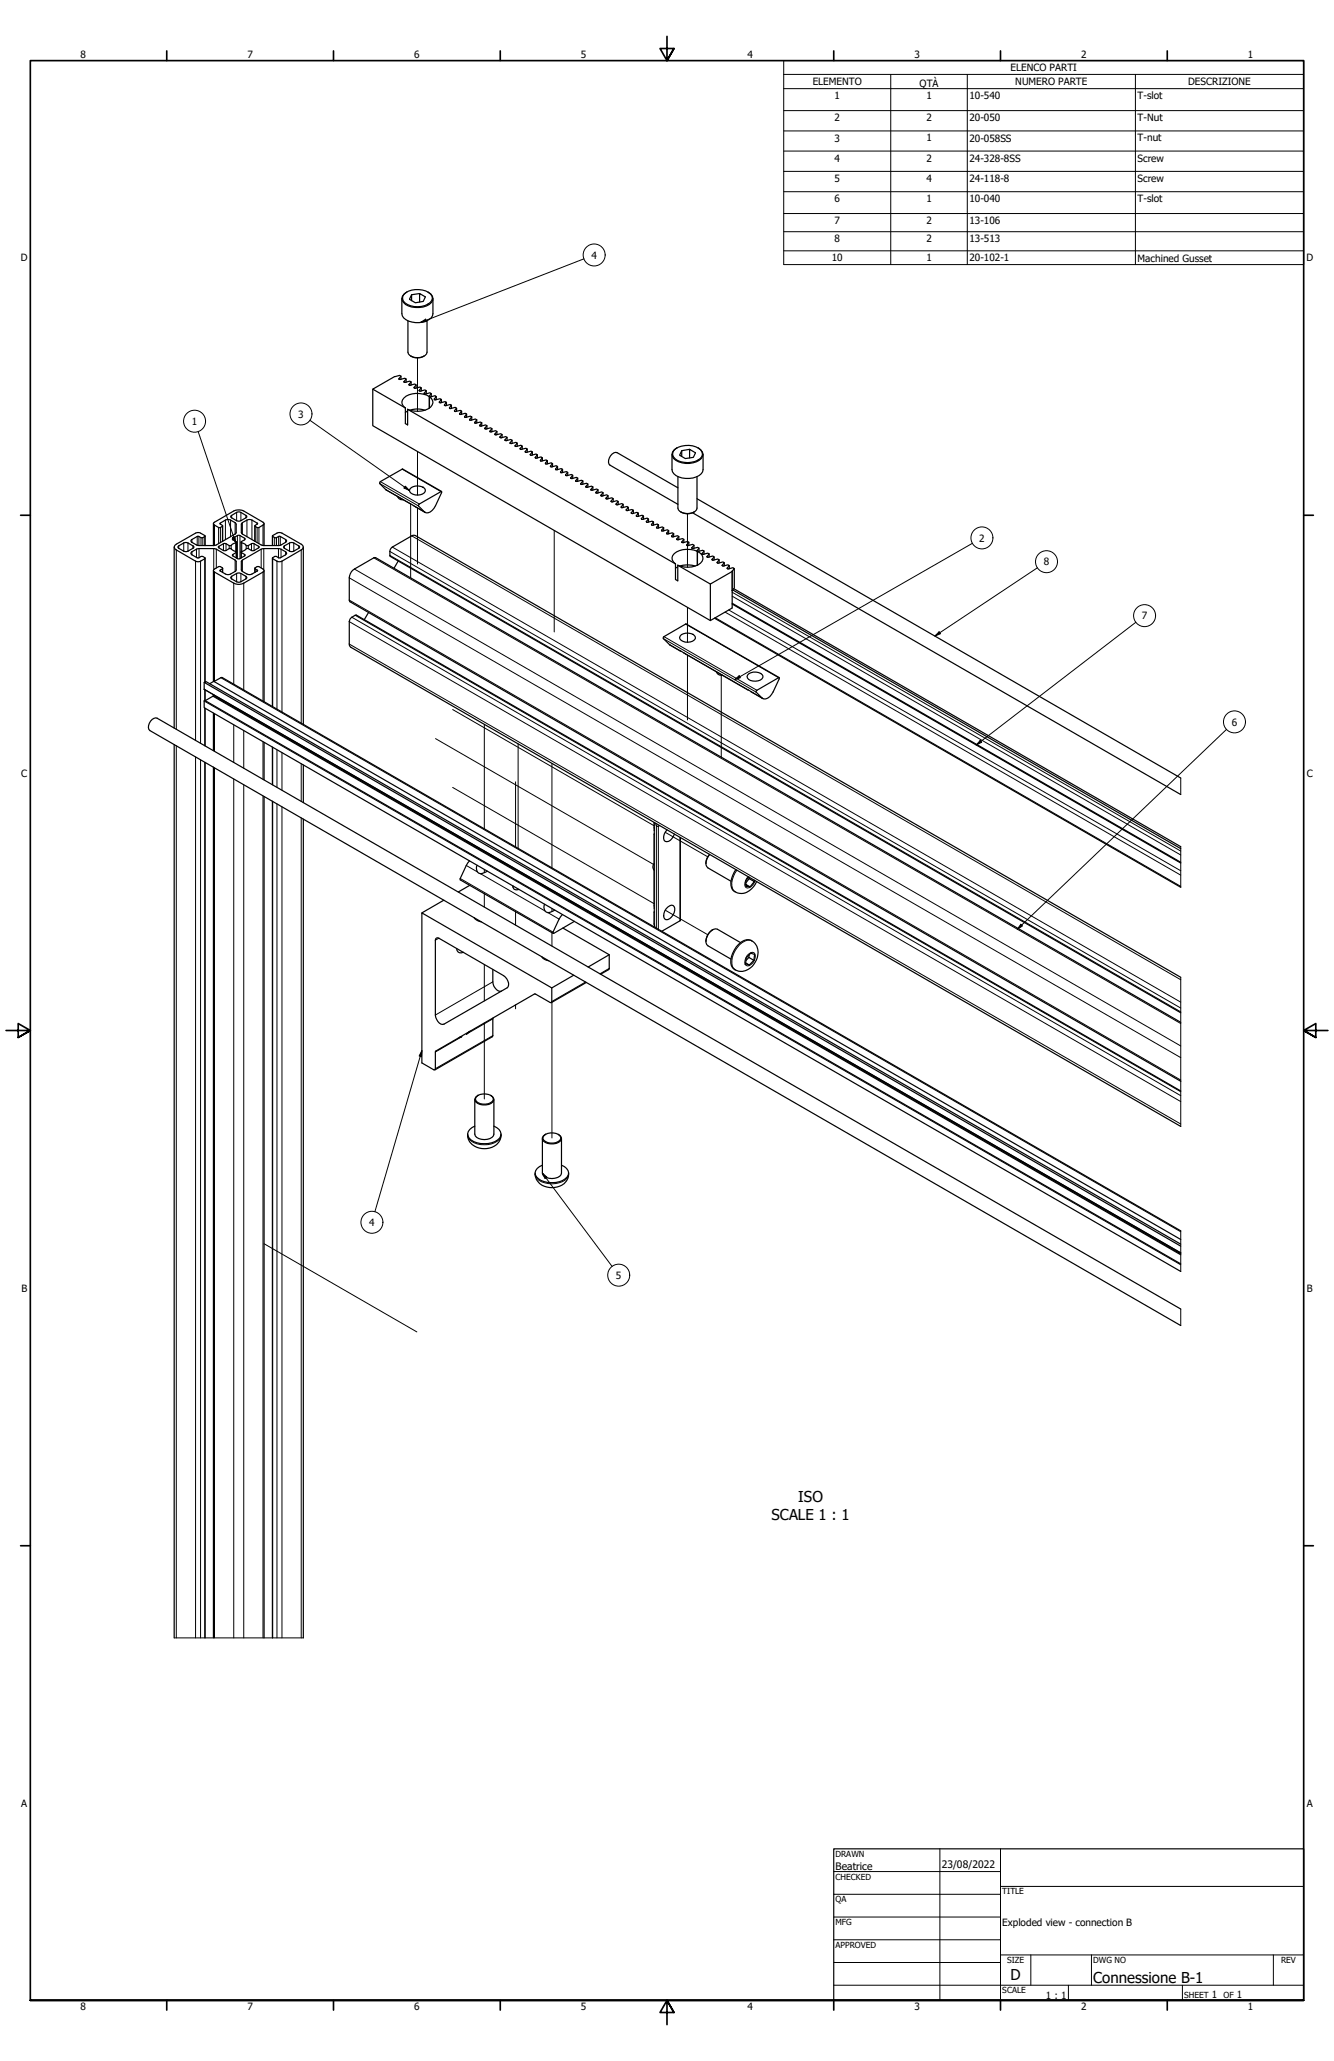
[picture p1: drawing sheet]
<svg xmlns="http://www.w3.org/2000/svg" width="559mm" height="864mm" viewBox="0 0 559 864" stroke-linecap="round" stroke-linejoin="round" font-family="sans-serif">
<!-- layer: Aggiustamento traccia (ANSI) -->
<g fill="none" stroke="#000" stroke-width=".42">
<path d="M174.9 149.9v22.4M174.9 189.2v18.3M172 211.1v31M174.9 212.9v23.4M288 215.3v22.4M232.2 222.2v42.6M288 254.5v14.6M288 274.5v27.2M189.6 297.3l84.4 48.7M302.1 283v34.2M182.4 309.5l91.3 52.7M202.9 303.5v43.8"/>
<path d="M217 311.7v43.8M231.2 319.8v43.9M189.6 329.9l84.4 48.8M216 327.6v27.2M278.6 348.7l17.9 10.3M202.9 364.4v1.2M202.9 374.5v5.5M216 382v5.6M231.2 380.7v1.3M231.2 390.8v5.6M278.6 381.4l17.9 10.3M202.9 404.2v15.2"/>
<path d="M231.2 420v56.8M202.9 428.6v31.9M216 421.1v1.6M110.6 521.1l64 37"/>
</g>
<!-- layer: Visibile sottile (ANSI) -->
<g fill="none" stroke="#000" stroke-width=".42">
<path d="M167.1 158.7v.1M169.2 159.9v.2M171.3 161.1v.2M173.5 162.3v.2M175.6 163.6v.1M177.7 164.8v.2M179.8 166v.2M181.9 167.2v.2M184 168.5v.1M186.2 169.7v.2M188.3 170.9v.2M190.4 172.1v.2"/>
<path d="M192.5 173.3v.2M194.6 174.6v.2M196.7 175.8v.2M198.9 177v.2M201 178.2v.2M203.1 179.5v.1M168.5 196.6l16.2 9.4M205.2 180.7v.1M207.3 181.9v.2M209.4 183.1v.2M211.5 184.3v.2M213.7 185.5v.2"/>
<path d="M215.8 186.8v.1M217.9 188v.2M220 189.2v.2M222.1 190.4v.2M224.2 191.6v.2M226.4 192.8v.2M228.5 194.1v.1M230.6 195.3v.2M232.7 196.5v.2M234.8 197.7v.2M236.9 198.9v.2M92.3 219.2v.4"/>
<path d="M94.4 217.9v8.2M96.6 217.9v7M97 216v1M98.5 219v4.8M99.1 214.7v3.5M100.9 214.7v3.5M101.5 219v4.8M103 216v1M103.4 217.9v7M105.5 217.9v8.2M107.8 219.2v.4M159.1 202.6l16.2 9.4"/>
<path d="M159.3 201.8l16.3 9.4M161.6 205.2l10.4 5.9M173.2 211.8l4.7 2.8M239.1 200.2v.1M241.2 201.4v.2M243.3 202.6v.2M245.4 203.8v.2M247.5 205.1v.1M249.6 206.3v.2M251.7 207.5v.2M253.9 208.7v.2M256 210v.1"/>
<path d="M258.1 211.2v.2M260.2 212.4v.2M262.3 213.6v.2M264.4 214.9v.1M266.6 216.1v.2M268.7 217.3v.2M270.8 218.5v.2M272.9 219.7v.2M73.9 230.4v75.2M74.9 228.7v1M77 227.5v3.4M78.7 227.5v3.4"/>
<path d="M80.4 226.1v1.2M80.4 231.2v1.3M80.8 228.7v1M81.9 235.1v75.1M82.3 230.1v3.5M82.6 224.8v3.7M83.3 224.8v3.8M83.4 229.9v3.8M84 235.1v76.4M84.2 225.3v3.3M85 225.3v3.3M85.8 224.8v3.8"/>
<path d="M85.8 234.1v51.7M89.5 229.9v8.8M89.9 220v8.6M89.9 239.7v45.8M90.6 230.1v8M91.6 221v6.8M91.7 228.9v.7M92.3 238.9v.4M92.3 221v6.3M93.2 220.5v6.4M93.2 238.4v1.4M93.6 227.8v2.9"/>
<path d="M94.7 227.8v2.9M96 228.6v1.3M96.8 228.5v1.5M97.5 225.6v.6M97.5 232.3v.6M98.5 234.7v4.8M98.7 227.5v3.6M98.9 231.5v2.2M99.4 224.4v9.7M100.5 224.4v9.7M101.1 231.5v2.2M101.3 227.5v3.6"/>
<path d="M101.5 234.7v4.8M102.5 225.6v.6M102.5 232.3v.6M103.1 228.5v1.5M104 228.6v1.3M105.3 227.8v2.9M106.4 227.8v2.9M106.9 220.5v6.4M106.9 238.4v1.4M107.7 221v6.3M107.8 238.9v.4M108.3 228.9v.7"/>
<path d="M108.5 221v6.8M109.4 230.1v8M110.2 220v8.6M110.2 239.7v54.1M110.5 229.9v8.8M114.2 224.8v3.8M114.2 234.1v62M115.1 225.3v3.3M115.8 225.3v3.3M116 235.1v62M116.6 229.9v3.8M116.7 224.8v3.8"/>
<path d="M117.4 224.8v3.7M117.7 230.1v3.5M118.1 235.1v63.3M119.1 228.7v1M119.6 226.1v1.2M119.6 231.2v1.3M121.3 227.5v3.4M123.1 227.5v3.4M125.2 228.7v1M126.2 230.4v72.6M148.5 238.4l346.1 199.9M156.6 233.7l338 195.2"/>
<path d="M163.3 232.7l331.3 191.3M163.3 231.1l331.3 191.3M164.3 229.2l330.3 190.7M172.5 224.5l322.1 186M275 221v.1M277.1 222.2v.2M279.3 223.4v.2M281.4 224.6v.2M283.5 225.9v.1M285.6 227.1v.2M287.7 228.3v.2M289.8 229.5v.2"/>
<path d="M292 230.8v.1M294.1 232v.2M296.2 233.2v.2M298.3 234.4v.2M300.4 235.6v.2M302.5 236.9v.1M304.6 238.1v.2M306.7 239.3v8.2M97 241.5v1.1M97.9 244.3v42.4M99.1 240.3v3.5M100.9 240.3v3.5"/>
<path d="M102.1 244.3v44.8M103 241.5v1.1M146.3 251.5l348.3 201.1M146.3 242.1l348.3 201.1M147.4 258.6l347.2 200.5M148.8 257.8l345.8 199.7M299.6 258.8l195 112.6M303.7 256.5l190.9 110.2M305.2 255.6l189.4 109.3M306.7 248.2l187.9 108.4M306.7 249.8l187.9 108.5M146.3 269.9l348.3 201.1"/>
<path d="M146.3 260.5l348.3 201.1M277.9 267.6l38.8 22.4M278.1 266.8l39 22.4M280.4 270.1l4.7 2.7M286.3 273.5l27.1 15.6M287.2 261.5l38.9 22.5M85.5 293.8l409.1 236.2M85.5 288.8l409.1 236.2M85.8 289v4.5M85.8 296.7v15.8M89.9 299.1v15.7M92.5 284l402.1 232.1"/>
<path d="M314.6 289.8l4.7 2.7M73.9 312.5v373.8M81.9 317.1v369.2M84 318.4v367.9M85.8 319.4v366.9M97.9 303.7v15.8M102.1 306.2v15.7M110.2 310.8v15.7M114.2 313.2v15.7M116 314.2v15.7M118.1 315.4v15.7M89.9 321.7v364.6"/>
<path d="M97.9 326.4v359.9M102.1 328.8v357.5M110.2 333.5v352.8M114.2 335.8v350.5M116 336.8v349.5M118.1 338.1v348.2M126.2 320v15.8M494.6 326v6.9M126.2 342.7v343.6M274.1 344.6v3.4M274.1 349.4v31.2M275 346v42.9"/>
<path d="M275.8 346.2v43.2M284.9 350.8v35M494.6 354.8v17M192.8 368.1l38.8 22.5M195.3 362.6l4.7 2.8M201.2 366.1l27.1 15.6M308.7 364.6a8.2 8.2 0 0 0-1.4 8.5l.7 .6M313.4 367.3a3.5 3.5 0 0 0-.8 4.7 3.5 3.5 0 0 0 3.7-3M183.8 393.1l-1.4 .9M229.5 382.4l4.7 2.7M274.1 382v5.5M315 394.3a5.3 5.3 0 0 0-6.1 2.7 8.1 8.1 0 0 0-1.6 8.8l.7 .6"/>
<path d="M206.4 411.4l-24 13.9M245.3 411.5l-14.2 8.2M255.2 405.8l-3.9 2.3M313 400.4a1.97 1.97 0 0 1 3.2-.7 4.1 4.1 0 0 1-3.1 5l-.6-.1a3.1 3.1 0 0 1 .5-4.2zM494.6 409.5v62.5M193.4 434.4l-11 6.4M206.4 426.9l-11 6.4M206.4 434l-24 13.8M195.9 475.7a5.5 5.5 0 0 0 5.5 3.9 8.5 8.5 0 0 0 8.3-3l.2-.9M224.2 492a5.3 5.3 0 0 0 5.4 3.9 9.3 9.3 0 0 0 7.9-2.2l.7-1.7M494.6 515.7v9.3M494.6 525v7.8"/>
<path d="M494.6 548.5v6.9M73 686.3h54.1"/>
</g>
<!-- layer: Visibile (ANSI) -->
<g fill="none" stroke="#000" stroke-width=".51">
<path d="M168.3 125.1v6.3a5.4 5.4 0 0 0 5.8 3.8 7.1 7.1 0 0 0 7.1-2.9l.2-7.2M169.9 122.7a9.2 9.2 0 0 1 10.5 .6 2.54 2.54 0 0 1-1.1 4.1 8.6 8.6 0 0 1-10.3-1.2 2.46 2.46 0 0 1 .9-3.5zM170.4 122.4a2.84 2.84 0 0 0-2 2.4 2.84 2.84 0 0 0 1.5 2.8 9.5 9.5 0 0 0 10.8-.9 2.81 2.81 0 0 0-1.4-4.3M170.9 134.4v13.2a4.2 4.2 0 0 0 5.2 2.2 2.99 2.99 0 0 0 2.8-2.2v-13.2M172.4 123.5l-.9 1.9 2.5 1.5 3.3-.6 .9-1.9-2.4-1.4v3.6M175.8 123l-3.4 .5v2.5M168 157.6v1.3M170.1 158.8v1.3M172 149.2l.2 .1a5.7 5.7 0 0 0 5.5-.1M156.1 163.1v15.3l141.5 81.6M169.8 170.9v6.6l1 .6v-6.6M170.8 171.5l112.2 64.8"/>
<path d="M170.8 172.2l-1 .6M171.6 171.9a10 10 0 0 1 6.5 0M172.2 160v1.4M174.3 161.3v1.3M176.5 162.5v1.3M177.8 165l-.1-.2 .9-1.1-.6-.3-2.4 .4 .9-1.3-.6-.3-2.3 .4-.1-.3 .8-1-.6-.4-2.2 .5-.2-.3 .9-1.1-.6-.3-2.3 .4 .8-1.3-.6-.3-2.2 .4-.2-.2 .9-1.1-.6-.3-2.1 .5-9.2 5.3 13.7 7.8M177.8 165h.1M177.9 165l2.2-.4 .6 .3-.9 1.1v5M178.6 163.7v1.3M179.8 166.2a9.4 9.4 0 0 0-10.6 .6 2.5 2.5 0 0 0 .6 4.1M179.9 166.2a2.73 2.73 0 0 1 1.4 2.7 2.73 2.73 0 0 1-1.8 2.4 10.4 10.4 0 0 1-8.7 .2M179.9 166.2l2.3-.4 .6 .4-.8 1.2 2.3-.3 .6 .3-.9 1.2 .6 .2 1.8-.5 .6 .3-.9 1.2 .4 .2 2.1-.5 .5 .3-.8 1.1 .1 .3 2.3-.5 .6 .4-.9 1.2 2.4-.3 .6 .3-.9 1 .2 .3 2.2-.4 .6 .3-.9 1.1 .2 .2 2.2-.4 .6 .3-.8 1.3 2.3-.4 .6 .3-.9 1.2 .4 .3 2-.6 .6 .4-.8 1.2"/>
<path d="M179.9 166.2v4.7M180.7 164.9v1.3M182.8 166.2v1.2M184.9 167.4v1.3M187 168.6v1.3M189.1 169.8v1.3M191.3 171.1v1.2M193.4 172.3v1.2M195.5 173.5v1.3M197.6 174.7v1.3M199.7 175.9v1.3M201 178.4l.1 .1"/>
<path d="M201.1 178.5l2.3-.4 .6 .3-.9 1.2 2.4-.3 .6 .3-.8 1.3 2.3-.4 .6 .3-.9 1.2 .2 .2 2.2-.5 .6 .4-.8 1.2 2.3-.4 .6 .4-.9 1 .2 .3 2.2-.5 .6 .4-.8 1.3 2.4-.4 .6 .3-.9 1.3 2.4-.4 .6 .3-.9 1.1 .2 .3 2.2-.5 .6 .4-.8 1.2M201.8 177.2v1.2M204 178.4v1.3M206.1 179.6v1.3M208.2 180.8v1.3M210.3 182.1v1.2M212.4 183.3v1.3M214.5 184.5v1.3M216.7 185.7v1.3M218.8 186.9v1.3M220.1 189.4l.1 .1M220.2 189.5l2.2-.5 .6 .4-.8 1.3 2.3-.5 .6 .4-.8 1.3 2.3-.4 .6 .3-.8 1 .1 .4 2.3-.5 .5 .3-.8 1.1 .1 .3 2.3-.5 .6 .3-.9 1.3 2.4-.4 .6 .4-.8 1.3 2.3-.5 .5 .4-.8 1.2 .1 .2 2.3-.5 .6 .3-.8 1.3 2.3-.4 .6 .3-.8 1.3"/>
<path d="M220.9 188.2v1.2M223 189.4v1.3M225.1 190.6v1.3M227.2 191.8v1.3M229.3 193v1.3M231.5 194.2v1.4M233.6 195.5v1.3M235.6 196.7v1.3M237.8 197.9v1.3M239.9 199.1v1.4M281.5 190.4v6.4a5.3 5.3 0 0 0 5.7 3.7 7.4 7.4 0 0 0 7.1-2.8l.2-7.3M283 188a9.1 9.1 0 0 1 10.6 .6 2.54 2.54 0 0 1-1.2 4.2 9.4 9.4 0 0 1-9.6-.5 2.49 2.49 0 0 1 .2-4.3z"/>
<path d="M283.6 187.7a2.79 2.79 0 0 0-2 2.4 2.79 2.79 0 0 0 1.4 2.7 9.3 9.3 0 0 0 10.8-.7 2.8 2.8 0 0 0-1.4-4.4M284 199.7v13.2a4.2 4.2 0 0 0 5.2 2.2 2.86 2.86 0 0 0 2.8-2.2v-13.2M285.6 188.8l-.9 2 2.4 1.4 3.3-.6 .9-1.9-2.4-1.4v3.6M288.9 188.3l-3.3 .5v2.5M89.4 219.4v9.2M96.6 216.3a5.1 5.1 0 0 1 3.7-1.8l2.7 1.5 .4 .7a5.3 5.3 0 0 1-3.7 1.7l-2.7-1.4zM110.6 219.4v9.2M166.5 208l.9 1.1 1.5 .3M172.3 204.3a4.5 4.5 0 0 1 5.9 1 3.2 3.2 0 0 1-4.3 2.1 2.04 2.04 0 0 1-2.1-2.5zM175.4 211.5l9.5-5.6 .1 .5-2.6 5.5a4.6 4.6 0 0 1-3.9 3l-3.2-2.9zM185 205.9l-16.3-9.4-9.6 5.6v.5l2.8 2.8 16.3 9.4M239.1 200.4l.1 .1"/>
<path d="M239.2 200.5l2.2-.5 .6 .3-.8 1.4M241.2 201.7h.1M241.3 201.7l2.3-.5 .6 .3-.9 1.4 2.4-.4 .6 .3-.9 1 .2 .4 2.2-.5 .5 .3-.8 1.1 .1 .3 2.3-.5 .6 .3-.8 1.4 2.3-.5 .6 .3-.9 1.2 .4 .3 2-.6 .6 .4-.8 1.3M242 200.3v1.4M244.2 201.5v1.4M246.3 202.8v1.3M248.3 204v1.4M250.5 205.2v1.4M252.6 206.4v1.4M253.9 209h.1M254 209l2.3-.4 .6 .3-.9 1.3 2.4-.4 .6 .3-.9 1.1 .1 .3 2.3-.5 .5 .3-.8 1.2 .1 .2 2.3-.5 .6 .4-.8 1.3 2.3-.4 .6 .3-.9 1.1 .2 .2 2.2-.4 .6 .3-.8 1.1 .1 .2 2.3-.4 .6 .3-.9 1.4 2.4-.5 .6 .4-.9 1.3 2.4-.4 .5 .3-.8 1 .1 .3 2.3-.4 .5 .3-.8 1.1 .1 .2 2.3-.4 .6 .3-.8 1.3 2.3-.4 .6 .3-.8 1.1 .1 .3 2.2-.4 .6 .3-.8 1 .1 .3 2.3-.4 .6 .3-.9 1.3 2.4-.4 .5 .3-.7 1.3 2.3-.4 .5 .3-.8 1.2 .1 .2 2.3-.5 .6 .4-.8 1.2 2.3-.3 .6 .3-.9 1.2 .2 6M254.7 207.7v1.3"/>
<path d="M256.9 208.9v1.3M259 210.1v1.4M261 211.3v1.4M263.2 212.6v1.3M265.3 213.8v1.3M267.4 215v1.3M269.6 216.2v1.4M271.7 217.5v1.3M273.7 218.7v1.3M275.8 219.9v1.3M284 204.4l-25.5-14.7a3.5 3.5 0 0 0-3 5.2l28.5 16.4M285.2 214.5l.2 .1a5.5 5.5 0 0 0 5.4-.1"/>
<path d="M290.1 214.9l204.5 118M292 209l202.6 117M73 229.2v75.9M73.3 228.5l9.1-5.3a3.7 3.7 0 0 1 3.4 1.2v.4l-1.2 .6-1.6-.7-.4 .1-2.5 1.5v.6l2.7 1.6 6.7 .1 1.1-.3 8.2-4.8 .1-3.9-.4-.6a4.1 4.1 0 0 0-3.6-1.3l-2.8 1.7 1.2 .9-1 .7h-.7l-2.1-1.3v-.6l.4-.3 8-4.7 1.7-.4 2.5 .4 8.1 4.7 .4 .6-.4 .6-1.7 1h-.8l-1-.7 1.2-.9-2.8-1.7a4.1 4.1 0 0 0-3.6 1.3l-.4 .6 .1 3.9 8.2 4.8 1.1 .3 6.7-.1 2.8-1.6v-.6l-2.6-1.5-.4-.1-1.6 .7-1.2-.6v-.4a3.7 3.7 0 0 1 3.4-1.2l8.6 4.8a1.28 1.28 0 0 1 .8 1.2 1.28 1.28 0 0 1-.8 1.2l-8.6 4.9a3.7 3.7 0 0 1-3.4-1.2v-.4l1.2-.6 1.3 .6h.7l2.2-1.2 .5-.7-.1-.3-2.8-1.6h-6.7l-1.1 .2-8.2 4.8-.1 3.9 .4 .7a4.1 4.1 0 0 0 3.6 1.2l2.8-1.6-1.2-1 1-.7h.8l1.7 1 .4 .7-.4 .6-8.1 4.6a4.4 4.4 0 0 1-4.2 0l-8-4.6-.4-.3v-.6l2.1-1.4h.7l1 .7-1.2 1 2.8 1.6a4.1 4.1 0 0 0 3.6-1.2l.4-.7-.1-3.9-8.2-4.8-1.1-.2h-6.7l-2.7 1.6-.2 .3 .5 .7 2.2 1.2h.7l1.3-.6 1.2 .6v.4a3.7 3.7 0 0 1-3.4 1.2l-8.5-4.9a1.25 1.25 0 0 1-.6-1.9zM74.9 228.7l2.6-1.4a5.3 5.3 0 0 1 3.7 1.7v.4a5.3 5.3 0 0 1-3.7 1.7l-2.6-1.4-.4-.3zM85.9 224.6v4M85.9 233.9v51.8M89.4 239.1v46.5M91.4 229.1l2.5-1.4 2.7 1 2.5-1.6-1.6-.9-.2-.5 2.1-1.3 .8-.1 2.5 1.4-.2 .5-1.4 .7-.1 .4 2.4 1.4 2.7-1 2.2 1.2 .3 .5-2.5 1.4-2.7-1-2.4 1.6 1.7 1.3-2.9 1.5-2.5-1.5 1.7-1.5-2.4-1.4-1.9 .9h-1.1zM93.3 220.3v6.5M93.3 238.1v1.8M99.1 227.1v6.7"/>
<path d="M101 227.1v6.7M106.7 220.3v6.5M106.7 238.1v1.8M110.6 239.1v55M114.1 224.6v4M114.1 233.9v62.1M119.1 228.7l2.8-1.4a5.1 5.1 0 0 1 3.6 1.7v.4a5.1 5.1 0 0 1-3.6 1.7l-2.8-1.4-.3-.3zM127.1 229.2v74.3M166.8 235.1l-1.8 3M278 221.1v1.3M280.1 222.3v1.3M282.2 223.6v1.3"/>
<path d="M283 236.3v6.5l.9 .6v-6.5M283.9 236.9l13.7 7.8 9.1-5.2M283.9 237.6l-.9 .5M284.4 224.8v1.3M284.8 237.2l2.5-.5 3.9 .5M286.4 226v1.3M288.5 227.2v1.3M290.7 228.5v1.2M292.1 231a8.7 8.7 0 0 0-10.4 1.9 2.66 2.66 0 0 0 1.3 3.4M292.2 231.1a2.91 2.91 0 0 1 2.2 2.7 2.91 2.91 0 0 1-1.9 2.9 10.4 10.4 0 0 1-8.6 .2M292.8 229.7v1.3M294.1 232.2l.8-1.3-.6-.3-2.1 .5v5.7"/>
<path d="M294.1 232.2h.1M294.2 232.2l2.3-.4 .6 .3-.9 1.3 2.4-.4 .5 .4-.8 1 .1 .3 2.3-.4 .5 .3-.8 1.1 .1 .2 2.3-.4 .6 .3-.8 1.2 2.3-.3 .6 .3-.9 1.1 .1 .2 2.3-.4 .6 .4-.9 1v15.5l-9.1 5.2v-15.3M294.9 230.9v1.3M297.1 232.1v1.3M299.1 233.4v1.2M301.2 234.6v1.2M303.4 235.8v1.3M305.5 237v1.3M307.6 238.3v8.1l-.9 1.1M96.6 241.9a5.1 5.1 0 0 1 3.7-1.8l2.7 1.4 .4 .7a5.1 5.1 0 0 1-3.7 1.8l-2.7-1.4zM154.4 256.7l-1.8 3M299.3 259l195.3 112.8"/>
<path d="M306.7 252.8l187.9 108.5M306.7 253.1l187.9 108.5M307 247.2l187.6 108.4M307.4 246.7l187.2 108.1M285.4 265.9a4.4 4.4 0 0 1 5.9 1.1 2.49 2.49 0 0 1-3.2 2.1 3.2 3.2 0 0 1-3.4-2zM85.5 285.9v3l409.1 236.1M85.9 289.1v4.5l3.3-1.9 405.4 234.1M85.9 296.8v15.7M87.8 286.5l1.7-1 405.1 233.9M89.2 291.7l.2-.2 405.2 233.9M89.4 291.1v.4l.3-.2M89.4 298.8v15.7"/>
<path d="M89.7 285.6l3.4-1.7 401.5 231.8M300.1 281.5l.9 1.2 1.5 .2M313.8 282.3a4.5 4.5 0 0 1 5.8 1 3.1 3.1 0 0 1-4.3 2.1 1.99 1.99 0 0 1-2.1-2.6zM316.8 289.4l9.6-5.5v.6l-2.6 5.4a4.4 4.4 0 0 1-3.9 3l-3.2-2.9zM326.4 283.9l-38.9-22.4-9.4 5.3-.3 .5a16.6 16.6 0 0 0 6.9 5.4l34.9 20M73 312v374.3M85.9 319.5v366.8M110.6 311.1v15.7M114.1 313.1v15.7M89.4 321.4v364.9M110.6 333.8v352.5M114.1 335.7v350.6"/>
<path d="M127.1 320.5v15.8M127.1 343.2v343.1M274 344.6v42.5l.3 1.5M274.6 345l.5 1.2 1.2-.3M279.4 347.7a3.5 3.5 0 0 0-.8 4.9 3.5 3.5 0 0 0 3.9-3.1M285 351v34.6l-7.8 4.6M185.9 377.2l-9.2 5.3M196.7 360.7l-1.4 1.9-2.5 5.5v.6l38.9 22.4M196.8 371l-4.8 2.8M199.8 362.6a2.29 2.29 0 0 0 .5 3 2.29 2.29 0 0 0 3.1-.2l.8-.3M214.9 371.8v-.5a1.56 1.56 0 0 0 .8 1.5 1.56 1.56 0 0 0 1.7-.1M228.1 378.9a2.29 2.29 0 0 0 .5 3.1 2.29 2.29 0 0 0 3-.2l.8-.4"/>
<path d="M274 361.9l-.5 1.4 .5 1.3M295.7 361.8v-.2a5.5 5.5 0 0 1 1.5-3.6 4.2 4.2 0 0 0-.7 5.7l9.7 5.6M308.2 364.4a8.5 8.5 0 0 0-1.3 8.5 5.7 5.7 0 0 0 8.8-1.4l1.2-2.1M313.7 367.5l-1.3 1.6v2.3l1.8 .2-1.8-1M313.8 367.6v.6l2.2 1.2-1.8 2.2M313.8 368.2l-1.4 1.8M316 368.8v.6M176.7 382.5l54.4 31.5v6.1h-.7l-6.5-3.6-41.3 23.9-.2 .4-.1 7.4h-.6l-5-2.8zM182.8 393.1h1l27.1 15.7a3.8 3.8 0 0 1 1.6 5.1l-26.5 15.2a3.2 3.2 0 0 1-3.5-2.9l-.1-32.2zM191.3 397.4a1.8 1.8 0 0 0 .9 1.7 1.8 1.8 0 0 0 1.9-.1M198.6 384.5a4.5 4.5 0 0 0 3 1.8M235.6 383.2l-1.4 1.9-2.6 5.5 .1 .5 8.9-5"/>
<path d="M235.8 388.9l19.4 11.1-8.8 5.2M279 380.8a2.3 2.3 0 0 1 3.4-.9 4.3 4.3 0 0 1-3.4 5.5 2.97 2.97 0 0 1 0-4.6zM298.5 389.6l-.2 .1a5.8 5.8 0 0 0-2.6 4.8M309.4 395.7a4.5 4.5 0 0 1 5.4-1.5 4.5 4.5 0 0 1 2.8 4.8 7.7 7.7 0 0 1-8.1 8 4.1 4.1 0 0 1-3.1-6.1 12.5 12.5 0 0 1 3-5.2zM310.2 395l-9.7-5.6a4.1 4.1 0 0 0-4.5 3.4 2.74 2.74 0 0 0 .5 3.5l9.7 5.6M206.4 406.2v5.2a3.8 3.8 0 0 0 3.7 3.9M226.9 400.8a4 4 0 0 0 3 1.8M240.3 408.6l-9.2 5.4M245.6 411.7l-14.7 8.4M255.2 400l-.1 6.1-3.4 2.1M313.7 401.2l-1.2 1.3M313.8 400.1l-.1 1.1 2.1 1.2-1.9 2-1.5-.9"/>
<path d="M315.8 402.4l.3-2.5-1.6-.5-1.9 2-.3 2.5 1.6 .5M494.6 409.5l-320.6-185.1-1.5 .1-8.5 5.1a3.7 3.7 0 0 0-.7 3.4l331.3 191.4M192.5 434.7l.9-.3-1.2 .4M197 432l-1.6 1.3 1-.9M206.6 426.5l-.4 7.9-24 13.9M494.6 428.4l-337.2-194.7h-.8l-8.1 4.7a4.4 4.4 0 0 0-2.2 3.7v9.4l.3 .7 348 200.9M199.6 459.5a4.9 4.9 0 0 1 7 .7 3.3 3.3 0 0 1-4.3 2.5 2.85 2.85 0 0 1-3.1-2.5zM200.2 459a1.77 1.77 0 0 0-1.3 1.6 1.77 1.77 0 0 0 1.2 1.7 5.9 5.9 0 0 0 6.3-.5 1.74 1.74 0 0 0-.9-2.8M494.6 457.1l-345.3-199.4-.5 .1a3.4 3.4 0 0 0-2.5 2.7v9.4l.6 1.3 347.7 200.8M195.9 475.2a6.4 6.4 0 0 0 8.1 6.1 5.9 5.9 0 0 0 5.9-6.1M198.9 471.9a3.3 3.3 0 0 0-2.4 5 9.8 9.8 0 0 0 12.8 0 3.3 3.3 0 0 0-2.4-5M198.9 460.7v14.5a4.2 4.2 0 0 0 5.3 2.2 2.86 2.86 0 0 0 2.7-2.2v-14.5"/>
<path d="M227.2 477.1v14.5a4.1 4.1 0 0 0 5.2 2.1 2.86 2.86 0 0 0 2.8-2.1v-14.5M227.8 475.9a4.9 4.9 0 0 1 7.1 .6 3.3 3.3 0 0 1-4.3 2.5 2.96 2.96 0 0 1-3.1-2.5zM228.5 475.3a1.76 1.76 0 0 0-1.3 1.6 1.76 1.76 0 0 0 1.1 1.8 5.4 5.4 0 0 0 6.8-1.3 2 2 0 0 0-1.3-2.1M224.2 491.6a6.2 6.2 0 0 0 7 6 6.2 6.2 0 0 0 7-6M227.2 488.3a3.2 3.2 0 0 0-2.4 4.9 9.8 9.8 0 0 0 12.8 0 3.2 3.2 0 0 0-2.4-4.9M494.6 529.6l-409-236-.1 2.9 409.1 236.3M494.6 521.3l-408.4-235.7-.7 .3 409.1 236.3M494.6 548.5l-428.8-247.6a3.4 3.4 0 0 0-3 5.2l431.8 249.3"/>
</g>
<!-- layer: Simbolo (ANSI) -->
<g fill="none" stroke="#000" stroke-width=".42">
<path d="M328.3 31.2v-5.8h217.8v5.8M328.3 31.2h217.8v5.9M328.3 31.2v79.7h217.8v-73.8M328.3 37.1h217.8M373.1 31.2v79.7M405.2 31.2v79.7M475.6 31.2v79.7M328.3 46.4h217.8M328.3 54.9h217.8M328.3 63.3h217.8M328.3 71.8h217.8M328.3 80.3h217.8"/>
<path d="M328.3 89.5h217.8M328.3 97.1h217.8M244.6 108.5l-68.5 26.6M328.3 105.1h217.8M176.1 135.1l2.2-1.4 .3 1zM129.8 176.1l41.7 29.4M83 180.8l15.7 46.7M169.8 203.7l1.7 1.8-2.3-1zM97.5 225.2l.9-.3 .3 2.6zM407.4 227.6l-99.7 57.2M434.5 237.9l-42.9 28.6M391.6 266.5l1.8-1.8 .6 .9z"/>
<path d="M475.8 260.7l-66.9 51.5M307.7 284.8l1.9-1.7 .5 .9zM410.6 310.3l.6 .7-2.3 1.2zM513.8 305.6l-87.7 83.8M427.6 387.3l.7 .7-2.2 1.4zM176.7 440.2l-.2 2.6-.9-.3zM176.7 440.2l-19.7 67.5M227.2 491.6l1.9 1.7-.8 .5zM227.2 491.6l29.2 39.1"/>
<circle cx="248.9" cy="106.8" r="4.6"/>
<circle cx="81.5" cy="176.5" r="4.6"/>
<circle cx="126.1" cy="173.5" r="4.6"/>
<circle cx="411.3" cy="225.4" r="4.6"/>
<circle cx="438.4" cy="235.4" r="4.6"/>
<circle cx="479.5" cy="258" r="4.6"/>
<circle cx="517.1" cy="302.5" r="4.6"/>
<circle cx="155.8" cy="512.2" r="4.6"/>
<circle cx="259.2" cy="534.3" r="4.6"/>
</g>
<!-- layer: Border (ANSI) -->
<g fill="none" stroke="#000" stroke-width=".7">
<path d="M279.4 15.2v10.2l-2.9-5.1h5.8l-2.9 5.1 2.9-5.1M69.8 21.3v4.1M139.7 21.3v4.1M209.5 21.3v4.1M349.2 21.3v4.1M419.1 21.3v4.1M488.9 21.3v4.1M8.6 215.9h4.1M546.1 215.9h4.1M2.5 431.8h10.2l-5.1-2.9v5.8l5.1-2.9-5.1 2.9M556.3 431.8h-10.2l5.1-2.9v5.8l-5.1-2.9 5.1 2.9M8.6 647.7h4.1"/>
<path d="M546.1 647.7h4.1M12.7 838.2v-812.8h533.4v812.8h-533.4h533.4M69.8 838.2v4.1M139.7 838.2v4.1M209.5 838.2v4.1M349.2 838.2v4.1M419.1 838.2v4.1M488.9 838.2v4.1M282.3 843.3l-2.9-5.1 2.9 5.1h-5.8l2.9-5.1v10.2"/>
</g>
<!-- layer: Titolo (ANSI) -->
<g fill="none" stroke="#000" stroke-width=".42">
<path d="M393.7 774.7v63.5M419.1 774.7v63.5M349.2 784.2h69.9M349.2 793.7h69.9M419.1 790.4h127M349.2 803.3h69.9M349.2 812.8h69.9M419.1 819.1h127M431.8 819.1v12.7M457.2 819.1v12.7M533.4 819.1v12.7M349.2 831.8h196.9"/>
<path d="M349.2 822.3h69.9M447.5 831.8v6.4M495.3 831.8v6.4"/>
</g>
<path d="M349.2 774.7h196.9v63.5h-196.9z" fill="none" stroke="#000" stroke-width=".51"/>
<!-- layer: Simbolo (ANSI) -->
<g fill="#000">
<path d="M176.1 135.1l2.2-1.4 .3 1z" fill-rule="evenodd"/>
<path d="M169.8 203.7l1.7 1.8-2.3-1z" fill-rule="evenodd"/>
<path d="M97.5 225.2l.9-.3 .3 2.6z" fill-rule="evenodd"/>
<path d="M391.6 266.5l1.8-1.8 .6 .9z" fill-rule="evenodd"/>
<path d="M307.7 284.8l1.9-1.7 .5 .9z" fill-rule="evenodd"/>
<path d="M410.6 310.3l.6 .7-2.3 1.2z" fill-rule="evenodd"/>
<path d="M427.6 387.3l.7 .7-2.2 1.4z" fill-rule="evenodd"/>
<path d="M176.7 440.2l-.2 2.6-.9-.3z" fill-rule="evenodd"/>
<path d="M227.2 491.6l1.9 1.7-.8 .5z" fill-rule="evenodd"/>
</g>
<g font-size="6.3">
<text x="334.4" y="629.3">ISO</text>
<text x="323.2" y="636.8">SCALE 1 : 1</text>
<text x="423.3" y="829.7">D</text>
<text x="458" y="831">Connessione B-1</text>
</g>
<g font-size="4.3">
<text x="350" y="783.4">Beatrice</text>
<text x="394.5" y="782.8">23/08/2022</text>
</g>
<g font-size="4.2">
<text x="33.8" y="24.4">8</text>
<text x="103.6" y="24.4">7</text>
<text x="173.5" y="24.4">6</text>
<text x="243.3" y="24.4">5</text>
<text x="313.2" y="24.4">4</text>
<text x="383" y="24.4">3</text>
<text x="423.3" y="29.8">ELENCO PARTI</text>
<text x="452.9" y="24.4">2</text>
<text x="522.7" y="24.4">1</text>
<text x="340.4" y="35.8">ELEMENTO</text>
<text x="425.3" y="35.8">NUMERO PARTE</text>
<text x="497.8" y="35.8">DESCRIZIONE</text>
<text x="349.6" y="41.6">1</text>
<text x="385.2" y="36.3">QTÀ</text>
<text x="388" y="41.6">1</text>
<text x="406.1" y="41.7">10-540</text>
<text x="476.5" y="41.7">T-slot</text>
<text x="349.6" y="50.8">2</text>
<text x="388" y="50.8">2</text>
<text x="406.1" y="50.8">20-050</text>
<text x="476.5" y="50.8">T-Nut</text>
<text x="349.6" y="59.3">3</text>
<text x="388" y="59.2">1</text>
<text x="406.1" y="59.3">20-058SS</text>
<text x="476.5" y="59.2">T-nut</text>
<text x="349.6" y="67.8">4</text>
<text x="388" y="67.8">2</text>
<text x="406.1" y="67.8">24-328-8SS</text>
<text x="476.5" y="67.8">Screw</text>
<text x="349.6" y="76.3">5</text>
<text x="388" y="76.3">4</text>
<text x="406.1" y="76.3">24-118-8</text>
<text x="476.5" y="76.3">Screw</text>
<text x="349.6" y="84.8">6</text>
<text x="388" y="84.8">1</text>
<text x="406.1" y="84.8">10-040</text>
<text x="476.5" y="84.8">T-slot</text>
<text x="349.6" y="93.9">7</text>
<text x="388" y="94">2</text>
<text x="406.1" y="94">13-106</text>
<text x="349.6" y="101.5">8</text>
<text x="388" y="101.5">2</text>
<text x="406.1" y="101.5">13-513</text>
<text x="8.8" y="109.5">D</text>
<text x="247.7" y="108.3">4</text>
<text x="348.4" y="109.5">10</text>
<text x="388" y="109.5">1</text>
<text x="406.1" y="109.5">20-102-1</text>
<text x="476.5" y="109.6">Machined Gusset</text>
<text x="547.2" y="109.5">D</text>
<text x="80.4" y="178">1</text>
<text x="124.9" y="175">3</text>
<text x="410.1" y="226.9">2</text>
<text x="437.2" y="236.9">8</text>
<text x="478.3" y="259.5">7</text>
<text x="515.9" y="304">6</text>
<text x="8.9" y="325.4">C</text>
<text x="547.4" y="325.4">C</text>
<text x="154.6" y="513.7">4</text>
<text x="258" y="535.8">5</text>
<text x="9" y="541.3">B</text>
<text x="547.4" y="541.3">B</text>
<text x="8.9" y="757.2">A</text>
<text x="547.4" y="757.2">A</text>
<text x="419.9" y="807">Exploded view - connection B</text>
<text x="438.1" y="837.4">1 : 1</text>
<text x="507.6" y="837.4">1</text>
<text x="518.2" y="837.4">1</text>
<text x="33.8" y="842.3">8</text>
<text x="103.6" y="842.3">7</text>
<text x="173.5" y="842.3">6</text>
<text x="243.3" y="842.3">5</text>
<text x="313.2" y="842.3">4</text>
<text x="383" y="842.3">3</text>
<text x="452.9" y="842.3">2</text>
<text x="522.7" y="842.3">1</text>
</g>
<g font-size="3.5">
<text x="350" y="778">DRAWN</text>
<text x="350" y="787.6">CHECKED</text>
<text x="350" y="797.1">QA</text>
<text x="419.9" y="793.7">TITLE</text>
<text x="350" y="806.6">MFG</text>
<text x="350" y="816.2">APPROVED</text>
<text x="421.9" y="822.5">SIZE</text>
<text x="458" y="822.5">DWG NO</text>
<text x="536.6" y="822.5">REV</text>
<text x="419.9" y="835.2">SCALE</text>
<text x="496.1" y="837.4">SHEET</text>
<text x="512.6" y="837.4">OF</text>
</g>
</svg>
